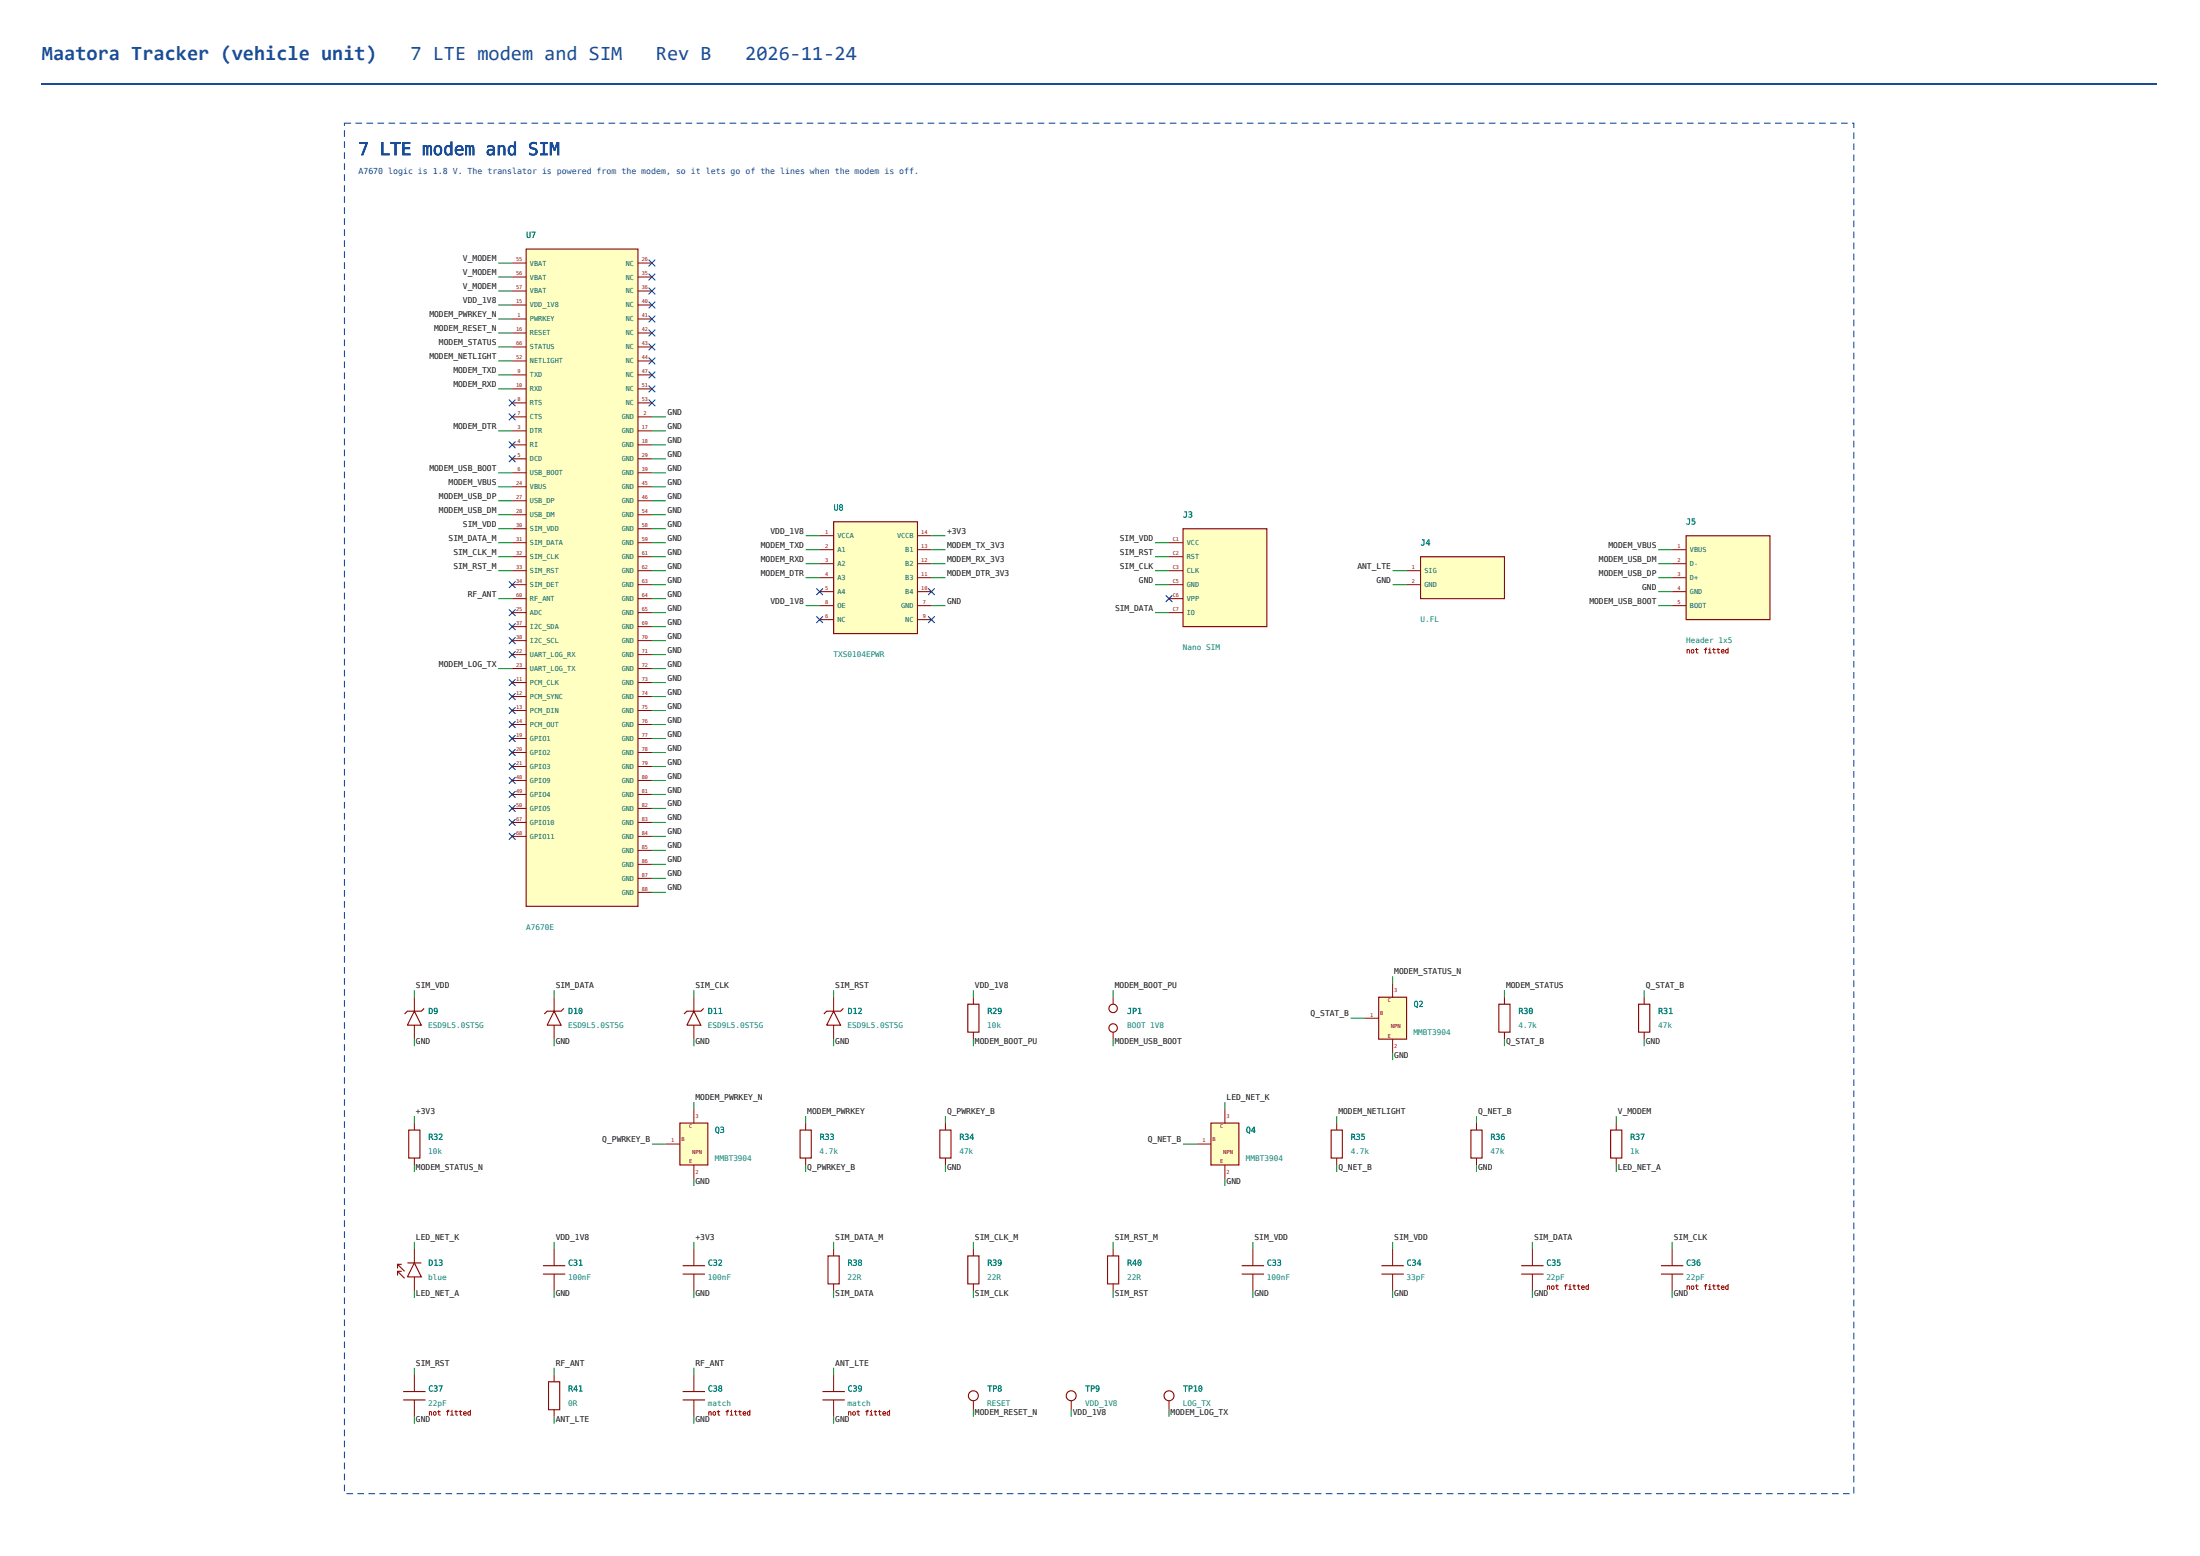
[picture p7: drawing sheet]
<svg xmlns="http://www.w3.org/2000/svg" width="420mm" height="297mm" viewBox="0 0 420 297" stroke-linecap="round" stroke-linejoin="round" font-family="sans-serif">
<path d="M7.9 16h404.1" fill="none" stroke="#1a4d99" stroke-width=".26"/>
<path d="M61.6 19.3h296.7v269.9h-296.7z" fill="#fff"/>
<path d="M67.9 23.4h1.3v.2h-1.3zM70 23.4h1.3v.2h-1.3zM72.1 23.4h1.3v.2h-1.3zM74.2 23.4h1.3v.2h-1.3zM76.3 23.4h1.3v.2h-1.3zM78.4 23.4h1.3v.2h-1.3zM80.5 23.4h1.3v.2h-1.3zM82.6 23.4h1.3v.2h-1.3zM84.7 23.4h1.3v.2h-1.3zM86.8 23.4h1.3v.2h-1.3zM88.9 23.4h1.3v.2h-1.3zM91 23.4h1.3v.2h-1.3zM93.1 23.4h1.3v.2h-1.3zM95.2 23.4h1.3v.2h-1.3zM97.3 23.4h1.3v.2h-1.3zM99.4 23.4h1.3v.2h-1.3zM101.5 23.4h1.3v.2h-1.3zM103.6 23.4h1.3v.2h-1.3zM105.7 23.4h1.3v.2h-1.3zM107.8 23.4h1.3v.2h-1.3zM109.9 23.4h1.3v.2h-1.3zM112 23.4h1.3v.2h-1.3zM114.1 23.4h1.3v.2h-1.3zM116.2 23.4h1.3v.2h-1.3zM118.3 23.4h1.3v.2h-1.3zM120.4 23.4h1.3v.2h-1.3zM122.5 23.4h1.3v.2h-1.3zM124.6 23.4h1.3v.2h-1.3zM126.7 23.4h1.3v.2h-1.3zM128.8 23.4h1.3v.2h-1.3zM131 23.4h1.2v.2h-1.2zM133.1 23.4h1.2v.2h-1.2zM135.2 23.4h1.2v.2h-1.2zM137.3 23.4h1.2v.2h-1.2zM139.4 23.4h1.2v.2h-1.2zM141.5 23.4h1.2v.2h-1.2zM143.6 23.4h1.2v.2h-1.2zM145.7 23.4h1.2v.2h-1.2zM147.8 23.4h1.2v.2h-1.2zM149.9 23.4h1.2v.2h-1.2zM152 23.4h1.2v.2h-1.2zM154.1 23.4h1.2v.2h-1.2zM156.2 23.4h1.2v.2h-1.2zM158.3 23.4h1.2v.2h-1.2zM160.4 23.4h1.2v.2h-1.2zM162.5 23.4h1.2v.2h-1.2zM164.6 23.4h1.2v.2h-1.2zM166.7 23.4h1.2v.2h-1.2zM168.8 23.4h1.2v.2h-1.2zM170.9 23.4h1.2v.2h-1.2zM173 23.4h1.2v.2h-1.2zM175.1 23.4h1.2v.2h-1.2zM177.2 23.4h1.3v.2h-1.3zM179.3 23.4h1.3v.2h-1.3zM181.4 23.4h1.3v.2h-1.3zM183.5 23.4h1.3v.2h-1.3zM185.6 23.4h1.3v.2h-1.3zM187.7 23.4h1.3v.2h-1.3zM189.8 23.4h1.3v.2h-1.3zM191.9 23.4h1.3v.2h-1.3zM194 23.4h1.3v.2h-1.3zM196.1 23.4h1.3v.2h-1.3zM198.2 23.4h1.3v.2h-1.3zM200.3 23.4h1.3v.2h-1.3zM202.4 23.4h1.3v.2h-1.3zM204.5 23.4h1.3v.2h-1.3zM206.6 23.4h1.3v.2h-1.3zM208.7 23.4h1.3v.2h-1.3zM210.8 23.4h1.3v.2h-1.3zM212.9 23.4h1.3v.2h-1.3zM215 23.4h1.3v.2h-1.3zM217.1 23.4h1.3v.2h-1.3zM219.2 23.4h1.3v.2h-1.3zM221.3 23.4h1.3v.2h-1.3zM223.4 23.4h1.3v.2h-1.3zM225.5 23.4h1.3v.2h-1.3zM227.6 23.4h1.3v.2h-1.3zM229.7 23.4h1.3v.2h-1.3zM231.8 23.4h1.3v.2h-1.3zM233.9 23.4h1.3v.2h-1.3zM236 23.4h1.3v.2h-1.3zM238.1 23.4h1.3v.2h-1.3zM240.2 23.4h1.3v.2h-1.3zM242.3 23.4h1.3v.2h-1.3zM244.4 23.4h1.3v.2h-1.3zM246.6 23.4h1.2v.2h-1.2zM248.7 23.4h1.2v.2h-1.2zM250.8 23.4h1.2v.2h-1.2zM252.9 23.4h1.2v.2h-1.2zM255 23.4h1.2v.2h-1.2zM257.1 23.4h1.2v.2h-1.2zM259.2 23.4h1.2v.2h-1.2zM261.3 23.4h1.2v.2h-1.2zM263.4 23.4h1.2v.2h-1.2zM265.5 23.4h1.2v.2h-1.2zM267.6 23.4h1.2v.2h-1.2zM269.7 23.4h1.2v.2h-1.2zM271.8 23.4h1.2v.2h-1.2zM273.9 23.4h1.2v.2h-1.2zM276 23.4h1.2v.2h-1.2zM278.1 23.4h1.2v.2h-1.2zM280.2 23.4h1.2v.2h-1.2zM282.3 23.4h1.2v.2h-1.2zM284.4 23.4h1.2v.2h-1.2zM286.5 23.4h1.2v.2h-1.2zM288.6 23.4h1.2v.2h-1.2zM290.7 23.4h1.2v.2h-1.2zM292.8 23.4h1.3v.2h-1.3zM294.9 23.4h1.3v.2h-1.3zM297 23.4h1.3v.2h-1.3zM299.1 23.4h1.3v.2h-1.3zM301.2 23.4h1.3v.2h-1.3zM303.3 23.4h1.3v.2h-1.3zM305.4 23.4h1.3v.2h-1.3zM307.5 23.4h1.3v.2h-1.3zM309.6 23.4h1.3v.2h-1.3zM311.7 23.4h1.3v.2h-1.3zM313.8 23.4h1.3v.2h-1.3zM315.9 23.4h1.3v.2h-1.3zM318 23.4h1.3v.2h-1.3zM320.1 23.4h1.3v.2h-1.3zM322.2 23.4h1.3v.2h-1.3zM324.3 23.4h1.3v.2h-1.3zM326.4 23.4h1.3v.2h-1.3zM328.5 23.4h1.3v.2h-1.3zM330.6 23.4h1.3v.2h-1.3zM332.7 23.4h1.3v.2h-1.3zM334.8 23.4h1.3v.2h-1.3zM336.9 23.4h1.3v.2h-1.3zM339 23.4h1.3v.2h-1.3zM341.1 23.4h1.3v.2h-1.3zM343.2 23.4h1.3v.2h-1.3zM345.3 23.4h1.3v.2h-1.3zM347.4 23.4h1.3v.2h-1.3zM349.5 23.4h1.3v.2h-1.3zM351.6 23.4h1.3v.2h-1.3zM353.7 23.4h.5v1h-.2v-.9h.1v.1h-.4zM354 25.3h.2v1.2h-.2zM354 27.4h.2v1.2h-.2zM354 29.5h.2v1.2h-.2zM354 31.6h.2v1.3h-.2zM354 33.7h.2v1.3h-.2zM354 35.8h.2v1.3h-.2zM354 37.9h.2v1.3h-.2zM354 40h.2v1.3h-.2zM354 42.1h.2v1.3h-.2zM354 44.2h.2v1.3h-.2zM354 46.3h.2v1.3h-.2zM354 48.4h.2v1.3h-.2zM354 50.5h.2v1.3h-.2zM354 52.6h.2v1.3h-.2zM354 54.7h.2v1.3h-.2zM354 56.8h.2v1.3h-.2zM354 58.9h.2v1.3h-.2zM354 61h.2v1.3h-.2zM354 63.1h.2v1.3h-.2zM354 65.2h.2v1.3h-.2zM354 67.3h.2v1.3h-.2zM354 69.4h.2v1.3h-.2zM354 71.5h.2v1.3h-.2zM354 73.6h.2v1.3h-.2zM354 75.7h.2v1.3h-.2zM354 77.8h.2v1.3h-.2zM354 79.9h.2v1.3h-.2zM354 82h.2v1.3h-.2zM354 84.1h.2v1.3h-.2zM354 86.2h.2v1.3h-.2zM354 88.3h.2v1.3h-.2zM354 90.4h.2v1.3h-.2zM354 92.5h.2v1.3h-.2zM354 94.6h.2v1.3h-.2zM354 96.7h.2v1.3h-.2zM354 98.8h.2v1.3h-.2zM354 100.9h.2v1.3h-.2zM354 103.1h.2v1.2h-.2zM354 105.2h.2v1.2h-.2zM354 107.3h.2v1.2h-.2zM354 109.4h.2v1.2h-.2zM354 111.5h.2v1.2h-.2zM354 113.6h.2v1.2h-.2zM354 115.7h.2v1.2h-.2zM354 117.8h.2v1.2h-.2zM354 119.9h.2v1.2h-.2zM354 122h.2v1.2h-.2zM354 124.1h.2v1.2h-.2zM354 126.2h.2v1.2h-.2zM354 128.3h.2v1.2h-.2zM354 130.4h.2v1.2h-.2zM354 132.5h.2v1.2h-.2zM354 134.6h.2v1.2h-.2zM354 136.7h.2v1.2h-.2zM354 138.8h.2v1.2h-.2zM354 140.9h.2v1.2h-.2zM354 143h.2v1.2h-.2zM354 145.1h.2v1.2h-.2zM354 147.2h.2v1.3h-.2zM354 149.3h.2v1.3h-.2zM354 151.4h.2v1.3h-.2zM354 153.5h.2v1.3h-.2zM354 155.6h.2v1.3h-.2zM354 157.7h.2v1.3h-.2zM354 159.8h.2v1.3h-.2zM354 161.9h.2v1.3h-.2zM354 164h.2v1.3h-.2zM354 166.1h.2v1.3h-.2zM354 168.2h.2v1.3h-.2zM354 170.3h.2v1.3h-.2zM354 172.4h.2v1.3h-.2zM354 174.5h.2v1.3h-.2zM354 176.6h.2v1.3h-.2zM354 178.7h.2v1.3h-.2zM354 180.8h.2v1.3h-.2zM354 182.9h.2v1.3h-.2zM354 185h.2v1.3h-.2zM354 187.1h.2v1.3h-.2zM354 189.2h.2v1.3h-.2zM354 191.3h.2v1.3h-.2zM354 193.4h.2v1.3h-.2zM354 195.5h.2v1.3h-.2zM354 197.6h.2v1.3h-.2zM354 199.7h.2v1.3h-.2zM354 201.8h.2v1.3h-.2zM354 203.9h.2v1.3h-.2zM354 206h.2v1.3h-.2zM354 208.1h.2v1.3h-.2zM354 210.2h.2v1.3h-.2zM354 212.3h.2v1.3h-.2zM354 214.4h.2v1.3h-.2zM354 216.5h.2v1.3h-.2zM354 218.7h.2v1.2h-.2zM354 220.8h.2v1.2h-.2zM354 222.9h.2v1.2h-.2zM354 225h.2v1.2h-.2zM354 227.1h.2v1.2h-.2zM354 229.2h.2v1.2h-.2zM354 231.3h.2v1.2h-.2zM354 233.4h.2v1.2h-.2zM354 235.5h.2v1.2h-.2zM354 237.6h.2v1.2h-.2zM354 239.7h.2v1.2h-.2zM354 241.8h.2v1.2h-.2zM354 243.9h.2v1.2h-.2zM354 246h.2v1.2h-.2zM354 248.1h.2v1.2h-.2zM354 250.2h.2v1.2h-.2zM354 252.3h.2v1.2h-.2zM354 254.4h.2v1.2h-.2zM354 256.5h.2v1.2h-.2zM354 258.6h.2v1.2h-.2zM354 260.7h.2v1.2h-.2zM354 262.8h.2v1.2h-.2zM354 264.9h.2v1.3h-.2zM354 267h.2v1.3h-.2zM354 269.1h.2v1.3h-.2zM354 271.2h.2v1.3h-.2zM354 273.3h.2v1.3h-.2zM354 275.4h.2v1.3h-.2zM354 277.5h.2v1.3h-.2zM354 279.6h.2v1.3h-.2zM354 281.7h.2v1.3h-.2zM354 283.8h.2v1.3h-.2zM352 285h1.3v.2h-1.3zM349.9 285h1.3v.2h-1.3zM347.8 285h1.3v.2h-1.3zM345.7 285h1.3v.2h-1.3zM343.6 285h1.3v.2h-1.3zM341.5 285h1.3v.2h-1.3zM339.4 285h1.3v.2h-1.3zM337.3 285h1.3v.2h-1.3zM335.2 285h1.3v.2h-1.3zM333.1 285h1.3v.2h-1.3zM331 285h1.3v.2h-1.3zM328.9 285h1.3v.2h-1.3zM326.8 285h1.3v.2h-1.3zM324.7 285h1.3v.2h-1.3zM322.6 285h1.3v.2h-1.3zM320.5 285h1.3v.2h-1.3zM318.4 285h1.3v.2h-1.3zM316.3 285h1.2v.2h-1.2zM314.2 285h1.2v.2h-1.2zM312.1 285h1.2v.2h-1.2zM310 285h1.2v.2h-1.2zM307.9 285h1.2v.2h-1.2zM305.8 285h1.2v.2h-1.2zM303.7 285h1.2v.2h-1.2zM301.6 285h1.2v.2h-1.2zM299.5 285h1.2v.2h-1.2zM297.4 285h1.2v.2h-1.2zM295.3 285h1.2v.2h-1.2zM293.2 285h1.2v.2h-1.2zM291.1 285h1.2v.2h-1.2zM289 285h1.2v.2h-1.2zM286.9 285h1.2v.2h-1.2zM284.8 285h1.2v.2h-1.2zM282.7 285h1.2v.2h-1.2zM280.6 285h1.2v.2h-1.2zM278.5 285h1.2v.2h-1.2zM276.4 285h1.2v.2h-1.2zM274.3 285h1.2v.2h-1.2zM272.2 285h1.2v.2h-1.2zM270 285h1.3v.2h-1.3zM267.9 285h1.3v.2h-1.3zM265.8 285h1.3v.2h-1.3zM263.7 285h1.3v.2h-1.3zM261.6 285h1.3v.2h-1.3zM259.5 285h1.3v.2h-1.3zM257.4 285h1.3v.2h-1.3zM255.3 285h1.3v.2h-1.3zM253.2 285h1.3v.2h-1.3zM251.1 285h1.3v.2h-1.3zM249 285h1.3v.2h-1.3zM246.9 285h1.3v.2h-1.3zM244.8 285h1.3v.2h-1.3zM242.7 285h1.3v.2h-1.3zM240.6 285h1.3v.2h-1.3zM238.5 285h1.3v.2h-1.3zM236.4 285h1.3v.2h-1.3zM234.3 285h1.3v.2h-1.3zM232.2 285h1.3v.2h-1.3zM230.1 285h1.3v.2h-1.3zM228 285h1.3v.2h-1.3zM225.9 285h1.3v.2h-1.3zM223.8 285h1.3v.2h-1.3zM221.7 285h1.3v.2h-1.3zM219.6 285h1.3v.2h-1.3zM217.5 285h1.3v.2h-1.3zM215.4 285h1.3v.2h-1.3zM213.3 285h1.3v.2h-1.3zM211.2 285h1.3v.2h-1.3zM209.1 285h1.3v.2h-1.3zM207 285h1.3v.2h-1.3zM204.9 285h1.3v.2h-1.3zM202.8 285h1.3v.2h-1.3zM200.7 285h1.2v.2h-1.2zM198.6 285h1.2v.2h-1.2zM196.5 285h1.2v.2h-1.2zM194.4 285h1.2v.2h-1.2zM192.3 285h1.2v.2h-1.2zM190.2 285h1.2v.2h-1.2zM188.1 285h1.2v.2h-1.2zM186 285h1.2v.2h-1.2zM183.9 285h1.2v.2h-1.2zM181.8 285h1.2v.2h-1.2zM179.7 285h1.2v.2h-1.2zM177.6 285h1.2v.2h-1.2zM175.5 285h1.2v.2h-1.2zM173.4 285h1.2v.2h-1.2zM171.3 285h1.2v.2h-1.2zM169.2 285h1.2v.2h-1.2zM167.1 285h1.2v.2h-1.2zM165 285h1.2v.2h-1.2zM162.9 285h1.2v.2h-1.2zM160.8 285h1.2v.2h-1.2zM158.7 285h1.2v.2h-1.2zM156.6 285h1.2v.2h-1.2zM154.4 285h1.3v.2h-1.3zM152.3 285h1.3v.2h-1.3zM150.2 285h1.3v.2h-1.3zM148.1 285h1.3v.2h-1.3zM146 285h1.3v.2h-1.3zM143.9 285h1.3v.2h-1.3zM141.8 285h1.3v.2h-1.3zM139.7 285h1.3v.2h-1.3zM137.6 285h1.3v.2h-1.3zM135.5 285h1.3v.2h-1.3zM133.4 285h1.3v.2h-1.3zM131.3 285h1.3v.2h-1.3zM129.2 285h1.3v.2h-1.3zM127.1 285h1.3v.2h-1.3zM125 285h1.3v.2h-1.3zM122.9 285h1.3v.2h-1.3zM120.8 285h1.3v.2h-1.3zM118.7 285h1.3v.2h-1.3zM116.6 285h1.3v.2h-1.3zM114.5 285h1.3v.2h-1.3zM112.4 285h1.3v.2h-1.3zM110.3 285h1.3v.2h-1.3zM108.2 285h1.3v.2h-1.3zM106.1 285h1.3v.2h-1.3zM104 285h1.3v.2h-1.3zM101.9 285h1.3v.2h-1.3zM99.8 285h1.3v.2h-1.3zM97.7 285h1.3v.2h-1.3zM95.6 285h1.3v.2h-1.3zM93.5 285h1.3v.2h-1.3zM91.4 285h1.3v.2h-1.3zM89.3 285h1.3v.2h-1.3zM87.2 285h1.3v.2h-1.3zM85.1 285h1.2v.2h-1.2zM83 285h1.2v.2h-1.2zM80.9 285h1.2v.2h-1.2zM78.8 285h1.2v.2h-1.2zM76.7 285h1.2v.2h-1.2zM74.6 285h1.2v.2h-1.2zM72.5 285h1.2v.2h-1.2zM70.4 285h1.2v.2h-1.2zM68.3 285h1.2v.2h-1.2zM66.2 285h1.2v.2h-1.2zM65.7 283.4h.2v1.2h-.2zM65.7 281.3h.2v1.2h-.2zM65.7 279.2h.2v1.2h-.2zM65.7 277.1h.2v1.2h-.2zM65.7 275h.2v1.2h-.2zM65.7 272.9h.2v1.2h-.2zM65.7 270.8h.2v1.2h-.2zM65.7 268.7h.2v1.2h-.2zM65.7 266.6h.2v1.2h-.2zM65.7 264.5h.2v1.2h-.2zM65.7 262.4h.2v1.2h-.2zM65.7 260.3h.2v1.2h-.2zM65.7 258.2h.2v1.2h-.2zM65.7 256.1h.2v1.2h-.2zM65.7 254h.2v1.2h-.2zM65.7 251.9h.2v1.2h-.2zM65.7 249.8h.2v1.2h-.2zM65.7 247.7h.2v1.2h-.2zM65.7 245.6h.2v1.2h-.2zM65.7 243.5h.2v1.2h-.2zM65.7 241.4h.2v1.2h-.2zM65.7 239.2h.2v1.3h-.2zM65.7 237.1h.2v1.3h-.2zM65.7 235h.2v1.3h-.2zM65.7 232.9h.2v1.3h-.2zM65.7 230.8h.2v1.3h-.2zM65.7 228.7h.2v1.3h-.2zM65.7 226.6h.2v1.3h-.2zM65.7 224.5h.2v1.3h-.2zM65.7 222.4h.2v1.3h-.2zM65.7 220.3h.2v1.3h-.2zM65.7 218.2h.2v1.3h-.2zM65.7 216.1h.2v1.3h-.2zM65.7 214h.2v1.3h-.2zM65.7 211.9h.2v1.3h-.2zM65.7 209.8h.2v1.3h-.2zM65.7 207.7h.2v1.3h-.2zM65.7 205.6h.2v1.3h-.2zM65.7 203.5h.2v1.3h-.2zM65.7 201.4h.2v1.3h-.2zM65.7 199.3h.2v1.3h-.2zM65.7 197.2h.2v1.3h-.2zM65.7 195.1h.2v1.3h-.2zM65.7 193h.2v1.3h-.2zM65.7 190.9h.2v1.3h-.2zM65.7 188.8h.2v1.3h-.2zM65.7 186.7h.2v1.3h-.2zM65.7 184.6h.2v1.3h-.2zM65.7 182.5h.2v1.3h-.2zM65.7 180.4h.2v1.3h-.2zM65.7 178.3h.2v1.3h-.2zM65.7 176.2h.2v1.3h-.2zM65.7 174.1h.2v1.3h-.2zM65.7 172h.2v1.3h-.2zM65.7 169.9h.2v1.2h-.2zM65.7 167.8h.2v1.2h-.2zM65.7 165.7h.2v1.2h-.2zM65.7 163.6h.2v1.2h-.2zM65.7 161.5h.2v1.2h-.2zM65.7 159.4h.2v1.2h-.2zM65.7 157.3h.2v1.2h-.2zM65.7 155.2h.2v1.2h-.2zM65.7 153.1h.2v1.2h-.2zM65.7 151h.2v1.2h-.2zM65.7 148.9h.2v1.2h-.2zM65.7 146.8h.2v1.2h-.2zM65.7 144.7h.2v1.2h-.2zM65.7 142.6h.2v1.2h-.2zM65.7 140.5h.2v1.2h-.2zM65.7 138.4h.2v1.2h-.2zM65.7 136.3h.2v1.2h-.2zM65.7 134.2h.2v1.2h-.2zM65.7 132.1h.2v1.2h-.2zM65.7 130h.2v1.2h-.2zM65.7 127.9h.2v1.2h-.2zM65.7 125.8h.2v1.2h-.2zM65.7 123.6h.2v1.3h-.2zM65.7 121.5h.2v1.3h-.2zM65.7 119.4h.2v1.3h-.2zM65.7 117.3h.2v1.3h-.2zM65.7 115.2h.2v1.3h-.2zM65.7 113.1h.2v1.3h-.2zM65.7 111h.2v1.3h-.2zM65.7 108.9h.2v1.3h-.2zM65.7 106.8h.2v1.3h-.2zM65.7 104.7h.2v1.3h-.2zM65.7 102.6h.2v1.3h-.2zM65.7 100.5h.2v1.3h-.2zM65.7 98.4h.2v1.3h-.2zM65.7 96.3h.2v1.3h-.2zM65.7 94.2h.2v1.3h-.2zM65.7 92.1h.2v1.3h-.2zM65.7 90h.2v1.3h-.2zM65.7 87.9h.2v1.3h-.2zM65.7 85.8h.2v1.3h-.2zM65.7 83.7h.2v1.3h-.2zM65.7 81.6h.2v1.3h-.2zM65.7 79.5h.2v1.3h-.2zM65.7 77.4h.2v1.3h-.2zM65.7 75.3h.2v1.3h-.2zM65.7 73.2h.2v1.3h-.2zM65.7 71.1h.2v1.3h-.2zM65.7 69h.2v1.3h-.2zM65.7 66.9h.2v1.3h-.2zM65.7 64.8h.2v1.3h-.2zM65.7 62.7h.2v1.3h-.2zM65.7 60.6h.2v1.3h-.2zM65.7 58.5h.2v1.3h-.2zM65.7 56.4h.2v1.3h-.2zM65.7 54.3h.2v1.2h-.2zM65.7 52.2h.2v1.2h-.2zM65.7 50.1h.2v1.2h-.2zM65.7 48h.2v1.2h-.2zM65.7 45.9h.2v1.2h-.2zM65.7 43.8h.2v1.2h-.2zM65.7 41.7h.2v1.2h-.2zM65.7 39.6h.2v1.2h-.2zM65.7 37.5h.2v1.2h-.2zM65.7 35.4h.2v1.2h-.2zM65.7 33.3h.2v1.2h-.2zM65.7 31.2h.2v1.2h-.2zM65.7 29.1h.2v1.2h-.2zM65.7 27h.2v1.2h-.2zM65.7 24.9h.2v1.2h-.2zM65.7 23.4h1.4v.2h-1.3v-.1h.1v.5h-.2z" fill="#1a4d99"/>
<g fill="none" stroke="#009600" stroke-width=".19">
<path d="M95.2 50.2h2.6M95.2 52.9h2.6M95.2 55.5h2.6M95.2 58.2h2.6M95.2 60.9h2.6M95.2 63.6h2.6M95.2 66.2h2.6M95.2 68.9h2.6M95.2 71.6h2.6M95.2 74.2h2.6M124.5 79.6h2.7M95.2 82.2h2.6"/>
<path d="M95.2 90.3h2.6M95.2 92.9h2.6M95.2 95.6h2.6M95.2 98.3h2.6M124.5 82.2h2.7M124.5 90.3h2.7M124.5 92.9h2.7M124.5 95.6h2.7M124.5 98.3h2.7M124.5 84.9h2.7M124.5 87.6h2.7M95.2 100.9h2.6"/>
<path d="M95.2 103.6h2.6M95.2 106.3h2.6M95.2 108.9h2.6M95.2 114.3h2.6M124.5 100.9h2.7M124.5 103.6h2.7M124.5 106.3h2.7M124.5 108.9h2.7M124.5 114.3h2.7M124.5 111.6h2.7M124.5 116.9h2.7M124.5 119.6h2.7"/>
<path d="M153.9 102.3h2.7M153.9 104.9h2.7M153.9 107.6h2.7M153.9 110.3h2.7M153.9 115.6h2.7M177.9 102.3h2.7M177.9 104.9h2.7M177.9 107.6h2.7M177.9 110.3h2.7M177.9 115.6h2.7M220.6 103.6h2.7M220.6 106.3h2.7"/>
<path d="M220.6 108.9h2.7M220.6 111.6h2.7M220.6 116.9h2.7M266 108.9h2.7M266 111.6h2.7M316.7 104.9h2.7M316.7 107.6h2.7M316.7 110.3h2.7M316.7 115.6h2.7M316.7 112.9h2.7M95.2 127.6h2.6M124.5 127.6h2.7"/>
<path d="M124.5 122.3h2.7M124.5 125h2.7M124.5 130.3h2.7M124.5 133h2.7M124.5 135.6h2.7M124.5 138.3h2.7M124.5 141h2.7M124.5 143.6h2.7M124.5 146.3h2.7M124.5 149h2.7M124.5 151.6h2.7M124.5 154.3h2.7"/>
<path d="M124.5 157h2.7M124.5 159.7h2.7M124.5 162.3h2.7M124.5 165h2.7M124.5 167.7h2.7M124.5 170.3h2.7M79.1 189v1.3M79.1 198.4v1.3M105.8 189v1.3M105.8 198.4v1.3M132.5 189v1.3M132.5 198.4v1.3"/>
<path d="M159.2 189v1.3M159.2 198.4v1.3M185.9 189v1.3M185.9 198.4v1.3M212.6 189v1.3M212.6 198.4v1.3M258 194.4h2.7M266 186.3v1.4M287.3 189v1.3M287.3 198.4v1.3M314 189v1.3M314 198.4v1.3"/>
<path d="M79.1 213v1.4M124.5 218.4h2.7M132.5 210.4v1.3M153.9 213v1.4M180.6 213v1.4M226 218.4h2.6M234 210.4v1.3M255.3 213v1.4M266 201v1.4M282 213v1.4M308.7 213v1.4M79.1 222.4v1.3"/>
<path d="M79.1 237.1v1.3M105.8 237.1v1.3M132.5 225.1v1.3M132.5 237.1v1.3M153.9 222.4v1.3M159.2 237.1v1.3M180.6 222.4v1.3M185.9 237.1v1.3M212.6 237.1v1.3M234 225.1v1.3M239.3 237.1v1.3M255.3 222.4v1.3"/>
<path d="M266 237.1v1.3M282 222.4v1.3M292.7 237.1v1.3M308.7 222.4v1.3M319.4 237.1v1.3M79.1 246.4v1.3M105.8 246.4v1.3M132.5 246.4v1.3M159.2 246.4v1.3M185.9 246.4v1.3M212.6 246.4v1.3M239.3 246.4v1.3"/>
<path d="M266 246.4v1.3M292.7 246.4v1.3M319.4 246.4v1.3M79.1 261.1v1.3M79.1 270.4v1.4M105.8 261.1v1.3M105.8 270.4v1.4M132.5 261.1v1.3M132.5 270.4v1.4M159.2 261.1v1.3M159.2 270.4v1.4M185.9 269.1v1.3"/>
<path d="M204.6 269.1v1.3M223.3 269.1v1.3"/>
</g>
<g fill="none" stroke="#0000c2" stroke-width=".19">
<path d="M123.9 49.6l1.2 1.2M123.9 52.3l1.2 1.2M123.9 54.9l1.2 1.3M123.9 57.6l1.2 1.2M125.1 49.6l-1.2 1.2M125.1 52.3l-1.2 1.2M125.1 57.6l-1.2 1.2M125.1 54.9l-1.2 1.3M97.2 76.3l1.3 1.2M97.2 78.9l1.3 1.3M98.5 76.3l-1.3 1.2M98.5 78.9l-1.3 1.3"/>
<path d="M123.9 60.3l1.2 1.2M123.9 62.9l1.2 1.3M123.9 65.6l1.2 1.3M123.9 68.3l1.2 1.2M123.9 70.9l1.2 1.3M123.9 73.6l1.2 1.3M123.9 76.3l1.2 1.2M125.1 60.3l-1.2 1.2M125.1 62.9l-1.2 1.3M125.1 65.6l-1.2 1.3M125.1 68.3l-1.2 1.2M125.1 70.9l-1.2 1.3"/>
<path d="M125.1 73.6l-1.2 1.3M125.1 76.3l-1.2 1.2M97.2 84.3l1.3 1.2M97.2 87l1.3 1.2M98.5 84.3l-1.3 1.2M98.5 87l-1.3 1.2M97.2 111l1.3 1.2M97.2 116.3l1.3 1.3M97.2 119l1.3 1.2M98.5 111l-1.3 1.2M98.5 116.3l-1.3 1.3M98.5 119l-1.3 1.2"/>
<path d="M155.9 112.3l1.3 1.3M155.9 117.6l1.3 1.3M157.2 112.3l-1.3 1.3M157.2 117.6l-1.3 1.3M177.3 112.3l1.2 1.3M177.3 117.6l1.2 1.3M178.5 112.3l-1.2 1.3M178.5 117.6l-1.2 1.3M222.7 113.6l1.2 1.3M223.9 113.6l-1.2 1.3M97.2 121.7l1.3 1.2M97.2 124.3l1.3 1.3"/>
<path d="M97.2 129.7l1.3 1.2M97.2 132.3l1.3 1.3M97.2 135l1.3 1.3M97.2 137.7l1.3 1.2M98.5 121.7l-1.3 1.2M98.5 124.3l-1.3 1.3M98.5 129.7l-1.3 1.2M98.5 132.3l-1.3 1.3M98.5 135l-1.3 1.3M98.5 137.7l-1.3 1.2M97.2 140.3l1.3 1.3M97.2 143l1.3 1.3"/>
<path d="M97.2 145.7l1.3 1.2M97.2 148.3l1.3 1.3M97.2 151l1.3 1.3M97.2 153.7l1.3 1.2M97.2 156.4l1.3 1.2M97.2 159l1.3 1.3M98.5 140.3l-1.3 1.3M98.5 143l-1.3 1.3M98.5 145.7l-1.3 1.2M98.5 148.3l-1.3 1.3M98.5 151l-1.3 1.3M98.5 153.7l-1.3 1.2"/>
<path d="M98.5 156.4l-1.3 1.2M98.5 159l-1.3 1.3"/>
</g>
<path d="M100.5 47.5h21.3v125.5h-21.3z" fill="#ffffc2"/>
<path d="M100.5 47.5h21.3v125.5h-21.3z" fill="none" stroke="#840000" stroke-width=".21"/>
<g fill="none" stroke="#840000" stroke-width=".19">
<path d="M97.8 50.2h2.7M97.8 52.9h2.7M97.8 55.5h2.7M97.8 58.2h2.7M121.8 50.2h2.7M121.8 52.9h2.7M121.8 55.5h2.7M121.8 58.2h2.7M97.8 60.9h2.7M97.8 63.6h2.7M97.8 66.2h2.7M97.8 68.9h2.7"/>
<path d="M97.8 71.6h2.7M97.8 74.2h2.7M97.8 76.9h2.7M97.8 79.6h2.7M121.8 60.9h2.7M121.8 63.6h2.7M121.8 66.2h2.7M121.8 68.9h2.7M121.8 71.6h2.7M121.8 74.2h2.7M121.8 76.9h2.7M121.8 79.6h2.7"/>
<path d="M97.8 82.2h2.7M97.8 84.9h2.7M97.8 87.6h2.7M97.8 90.3h2.7M97.8 92.9h2.7M97.8 95.6h2.7M97.8 98.3h2.7M121.8 82.2h2.7M121.8 84.9h2.7M121.8 87.6h2.7M121.8 90.3h2.7M121.8 92.9h2.7"/>
<path d="M121.8 95.6h2.7M121.8 98.3h2.7M97.8 100.9h2.7M97.8 103.6h2.7M97.8 106.3h2.7M97.8 108.9h2.7M97.8 111.6h2.7M97.8 114.3h2.7M97.8 116.9h2.7M97.8 119.6h2.7M121.8 100.9h2.7M121.8 103.6h2.7"/>
<path d="M121.8 106.3h2.7M121.8 108.9h2.7M121.8 111.6h2.7M121.8 114.3h2.7M121.8 116.9h2.7M121.8 119.6h2.7M97.8 122.3h2.7M97.8 125h2.7M97.8 127.6h2.7M97.8 130.3h2.7M97.8 133h2.7M97.8 135.6h2.7"/>
<path d="M97.8 138.3h2.7M121.8 122.3h2.7M121.8 125h2.7M121.8 127.6h2.7M121.8 130.3h2.7M121.8 133h2.7M121.8 135.6h2.7M121.8 138.3h2.7M97.8 141h2.7M97.8 143.6h2.7M97.8 146.3h2.7M97.8 149h2.7"/>
<path d="M97.8 151.6h2.7M97.8 154.3h2.7M97.8 157h2.7M97.8 159.7h2.7M121.8 141h2.7M121.8 143.6h2.7M121.8 146.3h2.7M121.8 149h2.7M121.8 151.6h2.7M121.8 154.3h2.7M121.8 157h2.7M121.8 159.7h2.7"/>
<path d="M121.8 162.3h2.7M121.8 165h2.7M121.8 167.7h2.7M121.8 170.3h2.7"/>
</g>
<path d="M159.2 99.6h16v21.3h-16z" fill="#ffffc2"/>
<path d="M159.2 99.6h16v21.3h-16z" fill="none" stroke="#840000" stroke-width=".21"/>
<g fill="none" stroke="#840000" stroke-width=".19">
<path d="M156.6 102.3h2.6M156.6 104.9h2.6M156.6 107.6h2.6M156.6 110.3h2.6M156.6 112.9h2.6M156.6 115.6h2.6M156.6 118.3h2.6M175.2 102.3h2.7M175.2 104.9h2.7M175.2 107.6h2.7M175.2 110.3h2.7M175.2 112.9h2.7"/>
<path d="M175.2 115.6h2.7M175.2 118.3h2.7"/>
</g>
<path d="M226 100.9h16v18.7h-16z" fill="#ffffc2"/>
<path d="M226 100.9h16v18.7h-16zM79.1 193l1.4 2.7h-2.7zM81 192.5l-.5 .5h-2.7l-.5 .6M105.8 193l1.4 2.7h-2.7zM107.7 192.5l-.5 .5h-2.7l-.5 .6M132.5 193l1.4 2.7h-2.7zM134.4 192.5l-.5 .5h-2.7l-.5 .6M159.2 193l1.4 2.7h-2.7zM161.1 192.5l-.5 .5h-2.7l-.5 .6" fill="none" stroke="#840000" stroke-width=".21"/>
<g fill="none" stroke="#840000" stroke-width=".19">
<path d="M223.3 103.6h2.7M223.3 106.3h2.7M223.3 108.9h2.7M223.3 111.6h2.7M223.3 114.3h2.7M223.3 116.9h2.7M79.1 190.3v2.7M79.1 195.7v2.7M105.8 190.3v2.7M105.8 195.7v2.7M132.5 190.3v2.7M132.5 195.7v2.7"/>
<path d="M159.2 190.3v2.7M159.2 195.7v2.7"/>
</g>
<path d="M271.3 106.3h16v8h-16z" fill="#ffffc2"/>
<path d="M271.3 106.3h16v8h-16z" fill="none" stroke="#840000" stroke-width=".21"/>
<path d="M268.7 108.9h2.6M268.7 111.6h2.6" fill="none" stroke="#840000" stroke-width=".19"/>
<path d="M322 102.3h16.1v16h-16.1z" fill="#ffffc2"/>
<g fill="none" stroke="#840000" stroke-width=".21">
<path d="M322 102.3h16.1v16h-16.1zM184.8 191.7h2.2v5.3h-2.2z"/>
<circle cx="212.6" cy="196.2" r=".8"/>
<circle cx="212.6" cy="192.5" r=".8"/>
</g>
<path d="M319.4 104.9h2.6M319.4 107.6h2.6M319.4 110.3h2.6M319.4 112.9h2.6M319.4 115.6h2.6M185.9 190.3v1.4M185.9 197v1.4M212.6 190.3v1.4M212.6 197v1.4" fill="none" stroke="#840000" stroke-width=".19"/>
<path d="M263.3 190.3h5.4v8.1h-5.4z" fill="#ffffc2"/>
<path d="M263.3 190.3h5.4v8.1h-5.4zM286.3 191.7h2.1v5.3h-2.1zM313 191.7h2.1v5.3h-2.1zM78.1 215.7h2.1v5.3h-2.1z" fill="none" stroke="#840000" stroke-width=".21"/>
<path d="M260.7 194.4h2.6M266 187.7v2.6M266 198.4v2.6M287.3 190.3v1.4M287.3 197v1.4M314 190.3v1.4M314 197v1.4M79.1 214.4v1.3M79.1 221v1.4" fill="none" stroke="#840000" stroke-width=".19"/>
<path d="M129.9 214.4h5.3v8h-5.3z" fill="#ffffc2"/>
<path d="M129.9 214.4h5.3v8h-5.3zM152.8 215.7h2.1v5.3h-2.1zM179.5 215.7h2.1v5.3h-2.1z" fill="none" stroke="#840000" stroke-width=".21"/>
<path d="M127.2 218.4h2.7M132.5 211.7v2.7M153.9 214.4v1.3M180.6 214.4v1.3M132.5 222.4v2.7M153.9 221v1.4M180.6 221v1.4" fill="none" stroke="#840000" stroke-width=".19"/>
<path d="M231.3 214.4h5.3v8h-5.3z" fill="#ffffc2"/>
<g fill="none" stroke="#840000" stroke-width=".21">
<path d="M231.3 214.4h5.3v8h-5.3zM254.2 215.7h2.2v5.3h-2.2zM280.9 215.7h2.2v5.3h-2.2zM307.6 215.7h2.2v5.3h-2.2zM158.2 239.7h2.1v5.4h-2.1zM184.8 239.7h2.2v5.4h-2.2zM211.5 239.7h2.2v5.4h-2.2zM75.9 241.3l1.4 1.4M75.9 242.7l1.4 1.3M76.7 241.3h-.8v.8M76.7 242.7h-.8v.8M77.8 241.1h2.7"/>
<path d="M79.1 241.1l1.4 2.6h-2.7zM103.7 241.6h4.3M103.7 243.2h4.3M130.4 241.6h4.3M130.4 243.2h4.3M237.2 241.6h4.2M237.2 243.2h4.2M263.9 241.6h4.2M263.9 243.2h4.2M290.5 241.6h4.3M290.5 243.2h4.3M317.2 241.6h4.3"/>
<path d="M317.2 243.2h4.3M77 265.6h4.3M77 267.2h4.3M104.8 263.8h2.1v5.3h-2.1zM130.4 265.6h4.3M130.4 267.2h4.3M157.1 265.6h4.3M157.1 267.2h4.3"/>
<circle cx="185.9" cy="266.4" r=".95"/>
<circle cx="204.6" cy="266.4" r=".95"/>
<circle cx="223.3" cy="266.4" r=".95"/>
</g>
<g fill="none" stroke="#840000" stroke-width=".19">
<path d="M228.6 218.4h2.7M234 211.7v2.7M255.3 214.4v1.3M282 214.4v1.3M308.7 214.4v1.3M79.1 238.4v2.7M105.8 238.4v3.2M132.5 238.4v3.2M159.2 238.4v1.3M185.9 238.4v1.3M212.6 238.4v1.3M234 222.4v2.7"/>
<path d="M239.3 238.4v3.2M255.3 221v1.4M266 238.4v3.2M282 221v1.4M292.7 238.4v3.2M308.7 221v1.4M319.4 238.4v3.2M79.1 243.7v2.7M105.8 243.2v3.2M132.5 243.2v3.2M159.2 245.1v1.3M185.9 245.1v1.3"/>
<path d="M212.6 245.1v1.3M239.3 243.2v3.2M266 243.2v3.2M292.7 243.2v3.2M319.4 243.2v3.2M79.1 262.4v3.2M79.1 267.2v3.2M105.8 262.4v1.4M105.8 269.1v1.3M132.5 262.4v3.2M132.5 267.2v3.2M159.2 262.4v3.2"/>
<path d="M159.2 267.2v3.2M185.9 267.4v1.7M204.6 267.4v1.7M223.3 267.4v1.7"/>
</g>
<g font-size="3.9" fill="#1a4d99">
<text x="8" y="11.4">Maatora Tracker (vehicle unit)</text>
<text x="78.4" y="11.4">7 LTE modem and SIM</text>
<text x="125.3" y="11.4">Rev B</text>
<text x="142.4" y="11.4">2026-11-24</text>
</g>
<text font-size="3.4" fill="#1a4d99" x="68.5" y="29.6">7 LTE modem and SIM</text>
<text font-size="1.6" fill="#1a4d99" x="68.5" y="33.2">A7670 logic is 1.8 V. The translator is powered from the modem, so it lets go of the lines when the modem is off.</text>
<g font-size="1.6" fill="#008484">
<text x="100.5" y="45.4">U7</text>
<text x="159.2" y="97.4">U8</text>
<text x="225.9" y="98.8">J3</text>
<text x="322" y="100.1">J5</text>
<text x="271.3" y="104.1">J4</text>
<text x="81.8" y="193.5">D9</text>
<text x="108.5" y="193.5">D10</text>
<text x="135.2" y="193.5">D11</text>
<text x="161.9" y="193.5">D12</text>
<text x="188.6" y="193.5">R29</text>
<text x="215.3" y="193.5">JP1</text>
<text x="270" y="192.2">Q2</text>
<text x="290" y="193.5">R30</text>
<text x="316.7" y="193.5">R31</text>
<text x="81.8" y="217.6">R32</text>
<text x="136.5" y="216.2">Q3</text>
<text x="156.5" y="217.6">R33</text>
<text x="183.2" y="217.6">R34</text>
<text x="238" y="216.2">Q4</text>
<text x="258" y="217.6">R35</text>
<text x="284.7" y="217.6">R36</text>
<text x="311.4" y="217.6">R37</text>
<text x="81.8" y="241.6">D13</text>
<text x="108.5" y="241.6">C31</text>
<text x="135.2" y="241.6">C32</text>
<text x="161.9" y="241.6">R38</text>
<text x="188.6" y="241.6">R39</text>
<text x="215.3" y="241.6">R40</text>
<text x="242" y="241.6">C33</text>
<text x="268.7" y="241.6">C34</text>
<text x="295.4" y="241.6">C35</text>
<text x="322" y="241.6">C36</text>
<text x="81.8" y="265.6">C37</text>
<text x="108.5" y="265.6">R41</text>
<text x="135.2" y="265.6">C38</text>
<text x="161.9" y="265.6">C39</text>
<text x="188.6" y="265.6">TP8</text>
<text x="207.3" y="265.6">TP9</text>
<text x="225.9" y="265.6">TP10</text>
</g>
<g font-size="1.5" fill="#0f0f0f">
<text x="88.4" y="49.8">V_MODEM</text>
<text x="88.4" y="52.5">V_MODEM</text>
<text x="88.4" y="55.2">V_MODEM</text>
<text x="88.4" y="57.8">VDD_1V8</text>
<text x="82" y="60.5">MODEM_PWRKEY_N</text>
<text x="82.9" y="63.2">MODEM_RESET_N</text>
<text x="83.8" y="65.9">MODEM_STATUS</text>
<text x="82" y="68.5">MODEM_NETLIGHT</text>
<text x="86.6" y="71.2">MODEM_TXD</text>
<text x="86.6" y="73.9">MODEM_RXD</text>
<text x="86.6" y="81.9">MODEM_DTR</text>
<text x="127.5" y="79.2">GND</text>
<text x="127.5" y="81.9">GND</text>
<text x="82" y="89.9">MODEM_USB_BOOT</text>
<text x="127.5" y="84.5">GND</text>
<text x="127.5" y="87.2">GND</text>
<text x="127.5" y="89.9">GND</text>
<text x="83.8" y="95.2">MODEM_USB_DP</text>
<text x="85.7" y="92.6">MODEM_VBUS</text>
<text x="127.5" y="92.6">GND</text>
<text x="127.5" y="95.2">GND</text>
<text x="83.8" y="97.9">MODEM_USB_DM</text>
<text x="88.4" y="100.6">SIM_VDD</text>
<text x="127.5" y="97.9">GND</text>
<text x="127.5" y="100.6">GND</text>
<text x="147.2" y="101.9">VDD_1V8</text>
<text x="180.9" y="101.9">+3V3</text>
<text x="85.7" y="103.2">SIM_DATA_M</text>
<text x="86.6" y="105.9">SIM_CLK_M</text>
<text x="127.5" y="103.2">GND</text>
<text x="127.5" y="105.9">GND</text>
<text x="145.3" y="104.6">MODEM_TXD</text>
<text x="145.3" y="107.2">MODEM_RXD</text>
<text x="180.9" y="104.6">MODEM_TX_3V3</text>
<text x="180.9" y="107.2">MODEM_RX_3V3</text>
<text x="213.9" y="103.2">SIM_VDD</text>
<text x="213.9" y="105.9">SIM_RST</text>
<text x="305.4" y="107.2">MODEM_USB_DM</text>
<text x="307.2" y="104.6">MODEM_VBUS</text>
<text x="86.6" y="108.6">SIM_RST_M</text>
<text x="89.3" y="113.9">RF_ANT</text>
<text x="127.5" y="108.6">GND</text>
<text x="127.5" y="111.2">GND</text>
<text x="127.5" y="113.9">GND</text>
<text x="145.3" y="109.9">MODEM_DTR</text>
<text x="180.9" y="109.9">MODEM_DTR_3V3</text>
<text x="213.9" y="108.6">SIM_CLK</text>
<text x="217.5" y="111.2">GND</text>
<text x="259.3" y="108.6">ANT_LTE</text>
<text x="262.9" y="111.2">GND</text>
<text x="305.4" y="109.9">MODEM_USB_DP</text>
<text x="313.6" y="112.6">GND</text>
<text x="127.5" y="116.6">GND</text>
<text x="127.5" y="119.2">GND</text>
<text x="147.2" y="115.2">VDD_1V8</text>
<text x="180.9" y="115.2">GND</text>
<text x="213" y="116.6">SIM_DATA</text>
<text x="303.6" y="115.2">MODEM_USB_BOOT</text>
<text x="127.5" y="121.9">GND</text>
<text x="127.5" y="124.6">GND</text>
<text x="83.8" y="127.3">MODEM_LOG_TX</text>
<text x="127.5" y="127.3">GND</text>
<text x="127.5" y="129.9">GND</text>
<text x="127.5" y="132.6">GND</text>
<text x="127.5" y="135.3">GND</text>
<text x="127.5" y="137.9">GND</text>
<text x="127.5" y="140.6">GND</text>
<text x="127.5" y="143.3">GND</text>
<text x="127.5" y="145.9">GND</text>
<text x="127.5" y="148.6">GND</text>
<text x="127.5" y="151.3">GND</text>
<text x="127.5" y="153.9">GND</text>
<text x="127.5" y="156.6">GND</text>
<text x="127.5" y="159.3">GND</text>
<text x="127.5" y="162">GND</text>
<text x="127.5" y="164.6">GND</text>
<text x="127.5" y="167.3">GND</text>
<text x="127.5" y="170">GND</text>
<text x="266.3" y="186">MODEM_STATUS_N</text>
<text x="79.5" y="188.6">SIM_VDD</text>
<text x="106.1" y="188.6">SIM_DATA</text>
<text x="132.8" y="188.6">SIM_CLK</text>
<text x="159.5" y="188.6">SIM_RST</text>
<text x="186.2" y="188.6">VDD_1V8</text>
<text x="212.9" y="188.6">MODEM_BOOT_PU</text>
<text x="287.7" y="188.6">MODEM_STATUS</text>
<text x="314.4" y="188.6">Q_STAT_B</text>
<text x="250.3" y="194">Q_STAT_B</text>
<text x="79.5" y="199.3">GND</text>
<text x="106.1" y="199.3">GND</text>
<text x="132.8" y="199.3">GND</text>
<text x="159.5" y="199.3">GND</text>
<text x="186.2" y="199.3">MODEM_BOOT_PU</text>
<text x="212.9" y="199.3">MODEM_USB_BOOT</text>
<text x="266.3" y="202">GND</text>
<text x="287.7" y="199.3">Q_STAT_B</text>
<text x="314.4" y="199.3">GND</text>
<text x="79.5" y="212.7">+3V3</text>
<text x="132.8" y="210">MODEM_PWRKEY_N</text>
<text x="154.2" y="212.7">MODEM_PWRKEY</text>
<text x="180.9" y="212.7">Q_PWRKEY_B</text>
<text x="234.3" y="210">LED_NET_K</text>
<text x="255.6" y="212.7">MODEM_NETLIGHT</text>
<text x="282.3" y="212.7">Q_NET_B</text>
<text x="309" y="212.7">V_MODEM</text>
<text x="115" y="218">Q_PWRKEY_B</text>
<text x="219.2" y="218">Q_NET_B</text>
<text x="79.5" y="223.3">MODEM_STATUS_N</text>
<text x="132.8" y="226">GND</text>
<text x="154.2" y="223.3">Q_PWRKEY_B</text>
<text x="180.9" y="223.3">GND</text>
<text x="234.3" y="226">GND</text>
<text x="255.6" y="223.3">Q_NET_B</text>
<text x="282.3" y="223.3">GND</text>
<text x="309" y="223.3">LED_NET_A</text>
<text x="79.5" y="236.7">LED_NET_K</text>
<text x="106.1" y="236.7">VDD_1V8</text>
<text x="132.8" y="236.7">+3V3</text>
<text x="159.5" y="236.7">SIM_DATA_M</text>
<text x="186.2" y="236.7">SIM_CLK_M</text>
<text x="212.9" y="236.7">SIM_RST_M</text>
<text x="239.6" y="236.7">SIM_VDD</text>
<text x="266.3" y="236.7">SIM_VDD</text>
<text x="293" y="236.7">SIM_DATA</text>
<text x="319.7" y="236.7">SIM_CLK</text>
<text x="79.5" y="247.4">LED_NET_A</text>
<text x="106.1" y="247.4">GND</text>
<text x="132.8" y="247.4">GND</text>
<text x="159.5" y="247.4">SIM_DATA</text>
<text x="186.2" y="247.4">SIM_CLK</text>
<text x="212.9" y="247.4">SIM_RST</text>
<text x="239.6" y="247.4">GND</text>
<text x="266.3" y="247.4">GND</text>
<text x="293" y="247.4">GND</text>
<text x="319.7" y="247.4">GND</text>
<text x="79.5" y="260.7">SIM_RST</text>
<text x="106.1" y="260.7">RF_ANT</text>
<text x="132.8" y="260.7">RF_ANT</text>
<text x="159.5" y="260.7">ANT_LTE</text>
<text x="79.5" y="271.4">GND</text>
<text x="106.1" y="271.4">ANT_LTE</text>
<text x="132.8" y="271.4">GND</text>
<text x="159.5" y="271.4">GND</text>
<text x="186.2" y="270.1">MODEM_RESET_N</text>
<text x="204.9" y="270.1">VDD_1V8</text>
<text x="223.6" y="270.1">MODEM_LOG_TX</text>
</g>
<g font-size="1.5" fill="#008484">
<text x="271.3" y="118.8">U.FL</text>
<text x="159.2" y="125.5">TXS0104EPWR</text>
<text x="225.9" y="124.1">Nano SIM</text>
<text x="322" y="122.8">Header 1x5</text>
<text x="100.5" y="177.5">A7670E</text>
<text x="81.8" y="196.2">ESD9L5.0ST5G</text>
<text x="108.5" y="196.2">ESD9L5.0ST5G</text>
<text x="135.2" y="196.2">ESD9L5.0ST5G</text>
<text x="161.9" y="196.2">ESD9L5.0ST5G</text>
<text x="188.6" y="196.2">10k</text>
<text x="215.3" y="196.2">BOOT 1V8</text>
<text x="270" y="197.5">MMBT3904</text>
<text x="290" y="196.2">4.7k</text>
<text x="316.7" y="196.2">47k</text>
<text x="81.8" y="220.2">10k</text>
<text x="136.5" y="221.6">MMBT3904</text>
<text x="156.5" y="220.2">4.7k</text>
<text x="183.2" y="220.2">47k</text>
<text x="238" y="221.6">MMBT3904</text>
<text x="258" y="220.2">4.7k</text>
<text x="284.7" y="220.2">47k</text>
<text x="311.4" y="220.2">1k</text>
<text x="81.8" y="244.3">blue</text>
<text x="108.5" y="244.3">100nF</text>
<text x="135.2" y="244.3">100nF</text>
<text x="161.9" y="244.3">22R</text>
<text x="188.6" y="244.3">22R</text>
<text x="215.3" y="244.3">22R</text>
<text x="242" y="244.3">100nF</text>
<text x="268.7" y="244.3">33pF</text>
<text x="295.4" y="244.3">22pF</text>
<text x="322" y="244.3">22pF</text>
<text x="81.8" y="268.3">22pF</text>
<text x="108.5" y="268.3">0R</text>
<text x="135.2" y="268.3">match</text>
<text x="161.9" y="268.3">match</text>
<text x="188.6" y="268.3">RESET</text>
<text x="207.3" y="268.3">VDD_1V8</text>
<text x="225.9" y="268.3">LOG_TX</text>
</g>
<g font-size="1.4" fill="#c20000">
<text x="322" y="124.7">not fitted</text>
<text x="295.4" y="246.2">not fitted</text>
<text x="322" y="246.2">not fitted</text>
<text x="81.8" y="270.2">not fitted</text>
<text x="135.2" y="270.2">not fitted</text>
<text x="161.9" y="270.2">not fitted</text>
</g>
<g font-size="1.3" fill="#006464">
<text x="101.2" y="50.7">VBAT</text>
<text x="101.2" y="53.4">VBAT</text>
<text x="119.5" y="50.7">NC</text>
<text x="119.5" y="53.4">NC</text>
<text x="101.2" y="56">VBAT</text>
<text x="101.2" y="58.7">VDD_1V8</text>
<text x="119.5" y="56">NC</text>
<text x="119.5" y="58.7">NC</text>
<text x="101.2" y="61.4">PWRKEY</text>
<text x="101.2" y="64">RESET</text>
<text x="119.5" y="61.4">NC</text>
<text x="119.5" y="64">NC</text>
<text x="101.2" y="66.7">STATUS</text>
<text x="101.2" y="69.4">NETLIGHT</text>
<text x="119.5" y="66.7">NC</text>
<text x="119.5" y="69.4">NC</text>
<text x="101.2" y="72">TXD</text>
<text x="101.2" y="74.7">RXD</text>
<text x="101.2" y="77.4">RTS</text>
<text x="119.5" y="72">NC</text>
<text x="119.5" y="74.7">NC</text>
<text x="119.5" y="77.4">NC</text>
<text x="101.2" y="80">CTS</text>
<text x="101.2" y="82.7">DTR</text>
<text x="118.7" y="80">GND</text>
<text x="118.7" y="82.7">GND</text>
<text x="101.2" y="85.4">RI</text>
<text x="101.2" y="88.1">DCD</text>
<text x="118.7" y="85.4">GND</text>
<text x="118.7" y="88.1">GND</text>
<text x="101.2" y="90.7">USB_BOOT</text>
<text x="101.2" y="93.4">VBUS</text>
<text x="118.7" y="90.7">GND</text>
<text x="118.7" y="93.4">GND</text>
<text x="101.2" y="96.1">USB_DP</text>
<text x="101.2" y="98.7">USB_DM</text>
<text x="101.2" y="101.4">SIM_VDD</text>
<text x="118.7" y="96.1">GND</text>
<text x="118.7" y="98.7">GND</text>
<text x="118.7" y="101.4">GND</text>
<text x="101.2" y="104.1">SIM_DATA</text>
<text x="101.2" y="106.7">SIM_CLK</text>
<text x="118.7" y="104.1">GND</text>
<text x="118.7" y="106.7">GND</text>
<text x="160" y="102.7">VCCA</text>
<text x="160" y="105.4">A1</text>
<text x="171.3" y="102.7">VCCB</text>
<text x="172.9" y="105.4">B1</text>
<text x="226.7" y="104.1">VCC</text>
<text x="226.7" y="106.7">RST</text>
<text x="322.8" y="105.4">VBUS</text>
<text x="101.2" y="109.4">SIM_RST</text>
<text x="101.2" y="112.1">SIM_DET</text>
<text x="118.7" y="109.4">GND</text>
<text x="118.7" y="112.1">GND</text>
<text x="160" y="108.1">A2</text>
<text x="160" y="110.7">A3</text>
<text x="160" y="113.4">A4</text>
<text x="172.9" y="108.1">B2</text>
<text x="172.9" y="110.7">B3</text>
<text x="172.9" y="113.4">B4</text>
<text x="226.7" y="109.4">CLK</text>
<text x="226.7" y="112.1">GND</text>
<text x="272.1" y="109.4">SIG</text>
<text x="272.1" y="112.1">GND</text>
<text x="322.8" y="108.1">D-</text>
<text x="322.8" y="110.7">D+</text>
<text x="322.8" y="113.4">GND</text>
<text x="101.2" y="114.7">RF_ANT</text>
<text x="101.2" y="117.4">ADC</text>
<text x="118.7" y="114.7">GND</text>
<text x="118.7" y="117.4">GND</text>
<text x="160" y="116.1">OE</text>
<text x="160" y="118.7">NC</text>
<text x="172.1" y="116.1">GND</text>
<text x="172.9" y="118.7">NC</text>
<text x="226.7" y="114.7">VPP</text>
<text x="226.7" y="117.4">IO</text>
<text x="322.8" y="116.1">BOOT</text>
<text x="101.2" y="120.1">I2C_SDA</text>
<text x="101.2" y="122.8">I2C_SCL</text>
<text x="101.2" y="125.4">UART_LOG_RX</text>
<text x="118.7" y="120.1">GND</text>
<text x="118.7" y="122.8">GND</text>
<text x="118.7" y="125.4">GND</text>
<text x="101.2" y="128.1">UART_LOG_TX</text>
<text x="101.2" y="130.8">PCM_CLK</text>
<text x="118.7" y="128.1">GND</text>
<text x="118.7" y="130.8">GND</text>
<text x="101.2" y="133.4">PCM_SYNC</text>
<text x="101.2" y="136.1">PCM_DIN</text>
<text x="118.7" y="133.4">GND</text>
<text x="118.7" y="136.1">GND</text>
<text x="101.2" y="138.8">PCM_OUT</text>
<text x="101.2" y="141.4">GPIO1</text>
<text x="118.7" y="138.8">GND</text>
<text x="118.7" y="141.4">GND</text>
<text x="101.2" y="144.1">GPIO2</text>
<text x="101.2" y="146.8">GPIO3</text>
<text x="101.2" y="149.4">GPIO9</text>
<text x="118.7" y="144.1">GND</text>
<text x="118.7" y="146.8">GND</text>
<text x="118.7" y="149.4">GND</text>
<text x="101.2" y="152.1">GPIO4</text>
<text x="101.2" y="154.8">GPIO5</text>
<text x="118.7" y="152.1">GND</text>
<text x="118.7" y="154.8">GND</text>
<text x="101.2" y="157.5">GPIO10</text>
<text x="101.2" y="160.1">GPIO11</text>
<text x="118.7" y="157.5">GND</text>
<text x="118.7" y="160.1">GND</text>
<text x="118.7" y="162.8">GND</text>
<text x="118.7" y="165.5">GND</text>
<text x="118.7" y="168.1">GND</text>
<text x="118.7" y="170.8">GND</text>
</g>
<g font-size="1.1" fill="#840000">
<text x="265.7" y="196.3">NPN</text>
<text x="132.2" y="220.3">NPN</text>
<text x="233.6" y="220.3">NPN</text>
</g>
<g font-size="1" fill="#a90000">
<text x="98.6" y="49.9">55</text>
<text x="98.6" y="52.6">56</text>
<text x="122.6" y="49.9">26</text>
<text x="122.6" y="52.6">35</text>
<text x="98.6" y="55.2">57</text>
<text x="98.6" y="57.9">15</text>
<text x="122.6" y="55.2">36</text>
<text x="122.6" y="57.9">40</text>
<text x="98.6" y="63.2">16</text>
<text x="98.6" y="65.9">66</text>
<text x="98.9" y="60.6">1</text>
<text x="122.6" y="60.6">41</text>
<text x="122.6" y="63.2">42</text>
<text x="122.6" y="65.9">43</text>
<text x="98.6" y="68.6">52</text>
<text x="98.9" y="71.2">9</text>
<text x="122.6" y="68.6">44</text>
<text x="122.6" y="71.2">47</text>
<text x="98.6" y="73.9">10</text>
<text x="98.9" y="76.6">8</text>
<text x="122.6" y="73.9">51</text>
<text x="122.6" y="76.6">53</text>
<text x="98.9" y="79.3">7</text>
<text x="98.9" y="81.9">3</text>
<text x="122.6" y="81.9">17</text>
<text x="122.9" y="79.3">2</text>
<text x="98.9" y="84.6">4</text>
<text x="98.9" y="87.3">5</text>
<text x="98.9" y="89.9">6</text>
<text x="122.6" y="84.6">18</text>
<text x="122.6" y="87.3">29</text>
<text x="122.6" y="89.9">39</text>
<text x="98.6" y="92.6">24</text>
<text x="98.6" y="95.3">27</text>
<text x="122.6" y="92.6">45</text>
<text x="122.6" y="95.3">46</text>
<text x="98.6" y="97.9">28</text>
<text x="98.6" y="100.6">30</text>
<text x="122.6" y="97.9">54</text>
<text x="122.6" y="100.6">58</text>
<text x="157.6" y="101.9">1</text>
<text x="176" y="101.9">14</text>
<text x="98.6" y="103.3">31</text>
<text x="98.6" y="105.9">32</text>
<text x="122.6" y="103.3">59</text>
<text x="122.6" y="105.9">61</text>
<text x="157.6" y="104.6">2</text>
<text x="157.6" y="107.3">3</text>
<text x="176" y="104.6">13</text>
<text x="176" y="107.3">12</text>
<text x="224" y="103.3">C1</text>
<text x="224" y="105.9">C2</text>
<text x="320.4" y="104.6">1</text>
<text x="320.4" y="107.3">2</text>
<text x="98.6" y="108.6">33</text>
<text x="98.6" y="111.3">34</text>
<text x="98.6" y="114">60</text>
<text x="122.6" y="108.6">62</text>
<text x="122.6" y="111.3">63</text>
<text x="122.6" y="114">64</text>
<text x="157.6" y="110">4</text>
<text x="157.6" y="112.6">5</text>
<text x="176" y="110">11</text>
<text x="176" y="112.6">10</text>
<text x="224" y="108.6">C3</text>
<text x="224" y="111.3">C5</text>
<text x="224" y="114">C6</text>
<text x="269.7" y="108.6">1</text>
<text x="269.7" y="111.3">2</text>
<text x="320.4" y="110">3</text>
<text x="320.4" y="112.6">4</text>
<text x="98.6" y="116.6">25</text>
<text x="98.6" y="119.3">37</text>
<text x="122.6" y="116.6">65</text>
<text x="122.6" y="119.3">69</text>
<text x="157.6" y="115.3">8</text>
<text x="157.6" y="118">6</text>
<text x="176.3" y="115.3">7</text>
<text x="176.3" y="118">9</text>
<text x="224" y="116.6">C7</text>
<text x="320.4" y="115.3">5</text>
<text x="98.6" y="122">38</text>
<text x="98.6" y="124.6">22</text>
<text x="122.6" y="122">70</text>
<text x="122.6" y="124.6">71</text>
<text x="98.6" y="127.3">23</text>
<text x="98.6" y="130">11</text>
<text x="122.6" y="127.3">72</text>
<text x="122.6" y="130">73</text>
<text x="98.6" y="132.6">12</text>
<text x="98.6" y="135.3">13</text>
<text x="98.6" y="138">14</text>
<text x="122.6" y="132.6">74</text>
<text x="122.6" y="135.3">75</text>
<text x="122.6" y="138">76</text>
<text x="98.6" y="140.7">19</text>
<text x="98.6" y="143.3">20</text>
<text x="122.6" y="140.7">77</text>
<text x="122.6" y="143.3">78</text>
<text x="98.6" y="146">21</text>
<text x="98.6" y="148.7">48</text>
<text x="122.6" y="146">79</text>
<text x="122.6" y="148.7">80</text>
<text x="98.6" y="151.3">49</text>
<text x="98.6" y="154">50</text>
<text x="122.6" y="151.3">81</text>
<text x="122.6" y="154">82</text>
<text x="98.6" y="156.7">67</text>
<text x="98.6" y="159.3">68</text>
<text x="122.6" y="156.7">83</text>
<text x="122.6" y="159.3">84</text>
<text x="122.6" y="162">85</text>
<text x="122.6" y="164.7">86</text>
<text x="122.6" y="167.3">87</text>
<text x="122.6" y="170">88</text>
<text x="265.1" y="191.3">C</text>
<text x="266.3" y="189.3">3</text>
<text x="261.7" y="194">1</text>
<text x="263.6" y="193.8">B</text>
<text x="265.1" y="198">E</text>
<text x="266.3" y="200">2</text>
<text x="131.6" y="215.3">C</text>
<text x="132.8" y="213.3">3</text>
<text x="233" y="215.3">C</text>
<text x="234.3" y="213.3">3</text>
<text x="128.2" y="218.1">1</text>
<text x="130.2" y="217.8">B</text>
<text x="229.7" y="218.1">1</text>
<text x="231.6" y="217.8">B</text>
<text x="131.6" y="222.1">E</text>
<text x="132.8" y="224">2</text>
<text x="233" y="222.1">E</text>
<text x="234.3" y="224">2</text>
</g>
</svg>
